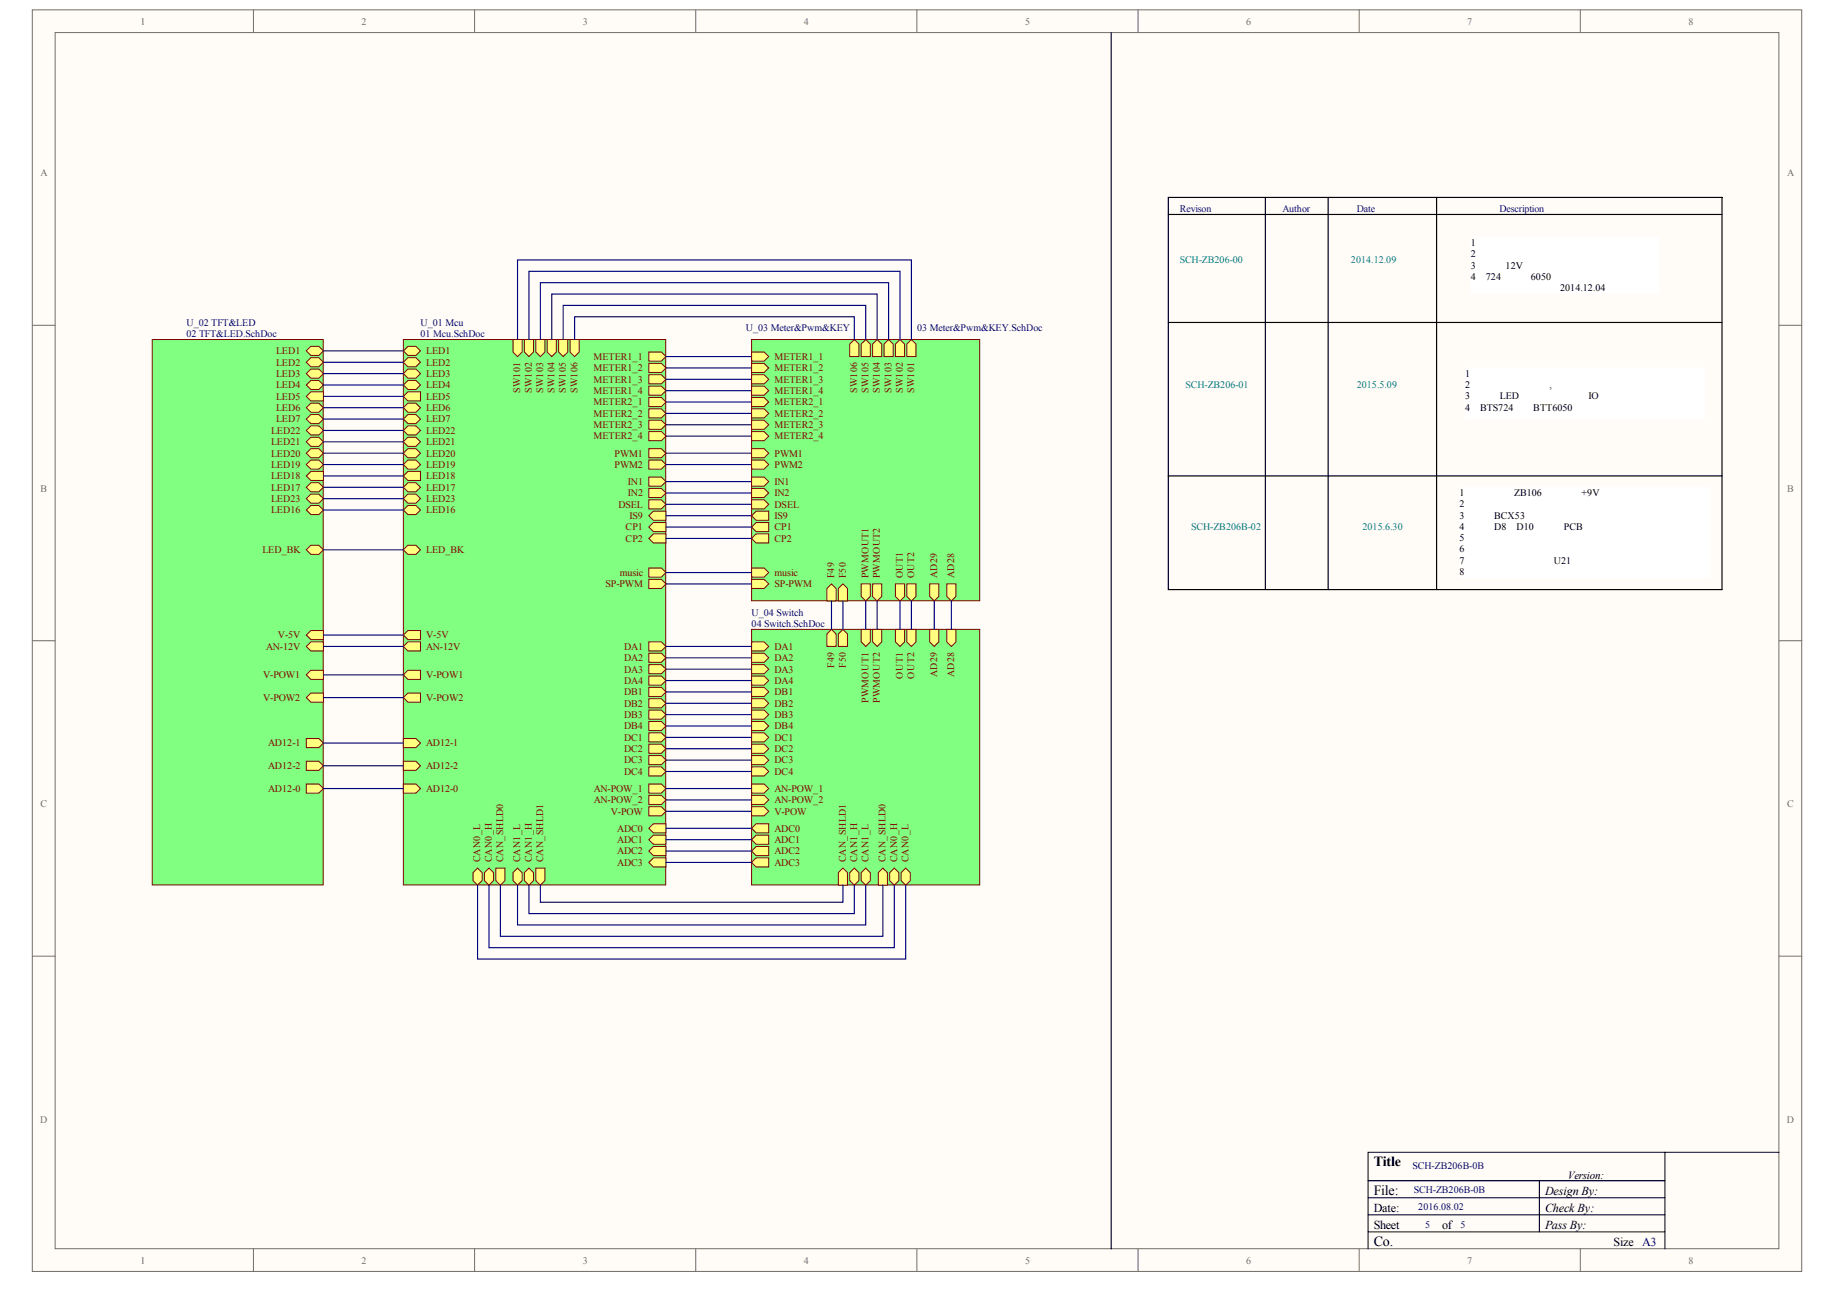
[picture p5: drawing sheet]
<svg xmlns="http://www.w3.org/2000/svg" width="288mm" height="202mm" viewBox="0 0 288 202" stroke-linecap="round" stroke-linejoin="round" font-family="sans-serif">
<g fill="#fffcf8" stroke="#716f64" stroke-width=".16">
<path d="M5.1 1.5h277.1v197.6h-277.1z"/>
<path d="M8.6 5.1h270v190.4h-270z"/>
</g>
<g fill="none" stroke="#716f64" stroke-width=".16">
<path d="M39.7 1.5v3.6M74.3 1.5v3.6M109 1.5v3.6M143.6 1.5v3.6M178.2 1.5v3.6M212.9 1.5v3.6M247.5 1.5v3.6M5.1 50.9h3.5M278.6 50.9h3.6M5.1 100.3h3.5M278.6 100.3h3.6M5.1 149.7h3.5"/>
<path d="M278.6 149.7h3.6M39.7 195.6v3.5M74.3 195.6v3.5M109 195.6v3.5M143.6 195.6v3.5M178.2 195.6v3.5M212.9 195.6v3.5M247.5 195.6v3.5"/>
</g>
<path d="M214.3 190.2h46.5M214.3 192.9h46.5M214.3 187.5h46.5M241.1 184.9v8M260.8 180.4h-46.5v15.2M278.6 180.4h-17.8v15.2" fill="none" stroke="#000" stroke-width=".16"/>
<path d="M174 5.1v190.5M183 30.9h86.7v43.6h-86.7zM183 33.6h86.7M198.2 30.9v61.4M208 30.9v61.4M225 30.9v61.4M183 50.5h86.7M214.3 184.9h46.5" fill="none" stroke="#000" stroke-width=".18"/>
<path d="M117.7 98.5h35.7v40.1h-35.7z" fill="#80ff80" stroke="#800000" stroke-width=".16"/>
<g fill="#ffff80" stroke="#800000" stroke-width=".16">
<path d="M129.5 99.3l.7-.8 .7 .8v1.9h-1.4z" fill-rule="evenodd"/>
<path d="M131.3 99.3l.7-.8 .7 .8v1.9h-1.4z" fill-rule="evenodd"/>
<path d="M134.9 98.5h1.4v2l-.7 .7-.7-.7z" fill-rule="evenodd"/>
<path d="M136.7 98.5h1.4v2l-.7 .7-.7-.7z" fill-rule="evenodd"/>
<path d="M139.3 136.6l.8-.7 .7 .7v1.3l-.7 .7-.8-.7z" fill-rule="evenodd"/>
<path d="M137.6 136.6l.7-.7 .7 .7v2h-1.4z" fill-rule="evenodd"/>
<path d="M141.1 136.6l.8-.7 .7 .7v1.3l-.7 .7-.8-.7z" fill-rule="evenodd"/>
<path d="M134.9 136.6l.7-.7 .7 .7v1.3l-.7 .7-.7-.7z" fill-rule="evenodd"/>
<path d="M133.1 136.6l.7-.7 .7 .7v1.3l-.7 .7-.7-.7z" fill-rule="evenodd"/>
<path d="M131.3 136.6l.7-.7 .7 .7v2h-1.4z" fill-rule="evenodd"/>
<path d="M117.7 129.7l.7-.7h2v1.4h-2z" fill-rule="evenodd"/>
<path d="M117.7 131.5l.7-.7h2v1.4h-2z" fill-rule="evenodd"/>
<path d="M117.7 133.3l.7-.8h2v1.5h-2z" fill-rule="evenodd"/>
<path d="M117.7 135l.7-.7h2v1.4h-2z" fill-rule="evenodd"/>
<path d="M117.7 100.5h2l.7 .7-.7 .7h-2z" fill-rule="evenodd"/>
<path d="M117.7 102.3h2l.7 .7-.7 .7h-2z" fill-rule="evenodd"/>
<path d="M117.7 104.1h2l.7 .7-.7 .7h-2z" fill-rule="evenodd"/>
<path d="M117.7 105.8h2l.7 .8-.7 .7h-2z" fill-rule="evenodd"/>
<path d="M117.7 107.6h2l.7 .7-.7 .8h-2z" fill-rule="evenodd"/>
<path d="M117.7 109.4h2l.7 .7-.7 .7h-2z" fill-rule="evenodd"/>
<path d="M117.7 111.2h2l.7 .7-.7 .7h-2z" fill-rule="evenodd"/>
<path d="M117.7 113h2l.7 .7-.7 .7h-2z" fill-rule="evenodd"/>
<path d="M117.7 114.7h2l.7 .8-.7 .7h-2z" fill-rule="evenodd"/>
<path d="M117.7 116.5h2l.7 .7-.7 .8h-2z" fill-rule="evenodd"/>
<path d="M117.7 118.3h2l.7 .7-.7 .7h-2z" fill-rule="evenodd"/>
<path d="M117.7 120.1h2l.7 .7-.7 .7h-2z" fill-rule="evenodd"/>
<path d="M117.7 122.8h2l.7 .7-.7 .7h-2z" fill-rule="evenodd"/>
<path d="M140.2 98.5h1.5v2l-.7 .7-.8-.7z" fill-rule="evenodd"/>
<path d="M142 98.5h1.5v2l-.8 .7-.7-.7z" fill-rule="evenodd"/>
<path d="M117.7 126.3h2l.7 .7-.7 .7h-2z" fill-rule="evenodd"/>
<path d="M145.6 98.5h1.4v2l-.7 .7-.7-.7z" fill-rule="evenodd"/>
<path d="M117.7 124.5h2l.7 .7-.7 .8h-2z" fill-rule="evenodd"/>
<path d="M148.3 98.5h1.4v2l-.7 .7-.7-.7z" fill-rule="evenodd"/>
</g>
<path d="M63.2 53.2h41.1v85.4h-41.1z" fill="#80ff80" stroke="#800000" stroke-width=".16"/>
<g fill="#ffff80" stroke="#800000" stroke-width=".16">
<path d="M101.6 55.1h2l.7 .7-.7 .7h-2z" fill-rule="evenodd"/>
<path d="M101.6 56.9h2l.7 .7-.7 .7h-2z" fill-rule="evenodd"/>
<path d="M101.6 58.7h2l.7 .7-.7 .7h-2z" fill-rule="evenodd"/>
<path d="M101.6 60.5h2l.7 .7-.7 .7h-2z" fill-rule="evenodd"/>
<path d="M101.6 62.2h2l.7 .8-.7 .7h-2z" fill-rule="evenodd"/>
<path d="M101.6 64h2l.7 .7-.7 .7h-2z" fill-rule="evenodd"/>
<path d="M101.6 65.8h2l.7 .7-.7 .7h-2z" fill-rule="evenodd"/>
<path d="M101.6 67.6h2l.7 .7-.7 .7h-2z" fill-rule="evenodd"/>
<path d="M80.3 53.2h1.5v1.9l-.7 .7-.8-.7z" fill-rule="evenodd"/>
<path d="M82.1 53.2h1.5v1.9l-.8 .7-.7-.7z" fill-rule="evenodd"/>
<path d="M83.9 53.2h1.4v1.9l-.7 .7-.7-.7z" fill-rule="evenodd"/>
<path d="M85.7 53.2h1.4v1.9l-.7 .7-.7-.7z" fill-rule="evenodd"/>
<path d="M87.5 53.2h1.4v1.9l-.7 .7-.7-.7z" fill-rule="evenodd"/>
<path d="M89.3 53.2h1.4v1.9l-.7 .7-.7-.7z" fill-rule="evenodd"/>
<path d="M101.6 82.5l.7-.7h2v1.4h-2z" fill-rule="evenodd"/>
<path d="M101.6 84.3l.7-.7h2v1.4h-2z" fill-rule="evenodd"/>
<path d="M101.6 100.5h2l.7 .7-.7 .7h-2z" fill-rule="evenodd"/>
<path d="M101.6 102.3h2l.7 .7-.7 .7h-2z" fill-rule="evenodd"/>
<path d="M101.6 104.1h2l.7 .7-.7 .7h-2z" fill-rule="evenodd"/>
<path d="M101.6 105.8h2l.7 .8-.7 .7h-2z" fill-rule="evenodd"/>
<path d="M101.6 107.6h2l.7 .7-.7 .8h-2z" fill-rule="evenodd"/>
<path d="M101.6 109.4h2l.7 .7-.7 .7h-2z" fill-rule="evenodd"/>
<path d="M101.6 111.2h2l.7 .7-.7 .7h-2z" fill-rule="evenodd"/>
<path d="M101.6 113h2l.7 .7-.7 .7h-2z" fill-rule="evenodd"/>
<path d="M101.6 114.7h2l.7 .8-.7 .7h-2z" fill-rule="evenodd"/>
<path d="M101.6 116.5h2l.7 .7-.7 .8h-2z" fill-rule="evenodd"/>
<path d="M101.6 118.3h2l.7 .7-.7 .7h-2z" fill-rule="evenodd"/>
<path d="M101.6 120.1h2l.7 .7-.7 .7h-2z" fill-rule="evenodd"/>
<path d="M101.6 129.7l.7-.7h2v1.4h-2z" fill-rule="evenodd"/>
<path d="M101.6 131.5l.7-.7h2v1.4h-2z" fill-rule="evenodd"/>
<path d="M101.6 133.3l.7-.8h2v1.5h-2z" fill-rule="evenodd"/>
<path d="M101.6 135l.7-.7h2v1.4h-2z" fill-rule="evenodd"/>
<path d="M101.6 70.2h2l.7 .8-.7 .7h-2z" fill-rule="evenodd"/>
<path d="M101.6 72h2l.7 .7-.7 .8h-2z" fill-rule="evenodd"/>
<path d="M101.6 126.3h2l.7 .7-.7 .7h-2z" fill-rule="evenodd"/>
<path d="M101.6 122.8h2l.7 .7-.7 .7h-2z" fill-rule="evenodd"/>
<path d="M63.2 99.4l.7-.7h2v1.5h-2z" fill-rule="evenodd"/>
<path d="M101.6 74.7h2l.7 .7-.7 .7h-2z" fill-rule="evenodd"/>
<path d="M101.6 76.5h2l.7 .7-.7 .7h-2z" fill-rule="evenodd"/>
<path d="M63.2 105.7l.7-.7h2v1.4h-2z" fill-rule="evenodd"/>
<path d="M63.2 101.2l.7-.7h2v1.4h-2z" fill-rule="evenodd"/>
<path d="M63.2 63.8l.7-.7h1.2l.8 .7-.8 .8h-1.2z" fill-rule="evenodd"/>
<path d="M63.2 65.6l.7-.7h1.2l.8 .7-.8 .7h-1.2z" fill-rule="evenodd"/>
<path d="M63.2 54.9l.7-.7h1.2l.8 .7-.8 .8h-1.2z" fill-rule="evenodd"/>
<path d="M63.2 56.7l.7-.7h1.2l.8 .7-.8 .7h-1.2z" fill-rule="evenodd"/>
<path d="M63.2 58.5l.7-.7h1.2l.8 .7-.8 .7h-1.2z" fill-rule="evenodd"/>
<path d="M63.2 60.3l.7-.7h1.2l.8 .7-.8 .7h-1.2z" fill-rule="evenodd"/>
<path d="M63.2 62.1l.7-.8h2v1.5h-2z" fill-rule="evenodd"/>
<path d="M83.9 135.9h1.4v2l-.7 .7-.7-.7z" fill-rule="evenodd"/>
<path d="M82.1 136.6l.7-.7 .8 .7v1.3l-.8 .7-.7-.7z" fill-rule="evenodd"/>
<path d="M80.3 136.6l.8-.7 .7 .7v1.3l-.7 .7-.8-.7z" fill-rule="evenodd"/>
<path d="M77.7 135.9h1.4v2l-.7 .7-.7-.7z" fill-rule="evenodd"/>
<path d="M75.9 136.6l.7-.7 .7 .7v1.3l-.7 .7-.7-.7z" fill-rule="evenodd"/>
<path d="M74.1 136.6l.7-.7 .7 .7v1.3l-.7 .7-.7-.7z" fill-rule="evenodd"/>
<path d="M63.2 109.2l.7-.7h2v1.4h-2z" fill-rule="evenodd"/>
<path d="M63.2 115.6h1.9l.8 .7-.8 .8h-1.9z" fill-rule="evenodd"/>
<path d="M63.2 119.2h1.9l.8 .7-.8 .7h-1.9z" fill-rule="evenodd"/>
<path d="M101.6 80.7l.7-.7h2v1.5h-2z" fill-rule="evenodd"/>
<path d="M101.6 78.3h2l.7 .7-.7 .7h-2z" fill-rule="evenodd"/>
<path d="M101.6 124.5h2l.7 .7-.7 .8h-2z" fill-rule="evenodd"/>
<path d="M101.6 88.9h2l.7 .7-.7 .8h-2z" fill-rule="evenodd"/>
<path d="M101.6 90.7h2l.7 .7-.7 .7h-2z" fill-rule="evenodd"/>
<path d="M63.2 76.3l.7-.7h1.2l.8 .7-.8 .7h-1.2z" fill-rule="evenodd"/>
<path d="M63.2 67.4l.7-.7h1.2l.8 .7-.8 .7h-1.2z" fill-rule="evenodd"/>
<path d="M63.2 69.2l.7-.7h1.2l.8 .7-.8 .7h-1.2z" fill-rule="evenodd"/>
<path d="M63.2 71l.7-.8h1.2l.8 .8-.8 .7h-1.2z" fill-rule="evenodd"/>
<path d="M63.2 72.7l.7-.7h1.2l.8 .7-.8 .8h-1.2z" fill-rule="evenodd"/>
<path d="M63.2 74.5l.7-.7h2v1.4h-2z" fill-rule="evenodd"/>
<path d="M63.2 86.1l.7-.7h1.2l.8 .7-.8 .7h-1.2z" fill-rule="evenodd"/>
<path d="M63.2 78.1l.7-.7h1.2l.8 .7-.8 .7h-1.2z" fill-rule="evenodd"/>
<path d="M63.2 79.9l.7-.8h1.2l.8 .8-.8 .7h-1.2z" fill-rule="evenodd"/>
<path d="M63.2 122.8h1.9l.8 .7-.8 .7h-1.9z" fill-rule="evenodd"/>
</g>
<g fill="none" stroke="#000080" stroke-width=".18">
<path d="M104.3 55.8h13.4M104.3 57.6h13.4M104.3 59.4h13.4M104.3 61.2h13.4M104.3 63h13.4M104.3 64.7h13.4M104.3 66.5h13.4M104.3 68.3h13.4M104.3 71h13.4M104.3 72.7h13.4M104.3 75.4h13.4M104.3 77.2h13.4"/>
<path d="M104.3 79h13.4M104.3 80.7h13.4M104.3 101.2h13.4M104.3 103h13.4M104.3 104.8h13.4M104.3 106.6h13.4M104.3 108.3h13.4M104.3 110.1h13.4M104.3 111.9h13.4M104.3 113.7h13.4M104.3 115.5h13.4M104.3 117.2h13.4"/>
<path d="M104.3 119h13.4M104.3 120.8h13.4M104.3 123.5h13.4M104.3 127h13.4M104.3 129.7h13.4M104.3 131.5h13.4M104.3 133.3h13.4M104.3 135h13.4"/>
</g>
<path d="M23.8 53.2h26.8v85.4h-26.8z" fill="#80ff80" stroke="#800000" stroke-width=".16"/>
<g fill="#ffff80" stroke="#800000" stroke-width=".16">
<path d="M48 99.4l.7-.7h2v1.5h-2z" fill-rule="evenodd"/>
<path d="M48 122.8h1.9l.8 .7-.8 .7h-1.9z" fill-rule="evenodd"/>
<path d="M48 101.2l.7-.7h2v1.4h-2z" fill-rule="evenodd"/>
<path d="M48 56.7l.7-.7h1.2l.8 .7-.8 .7h-1.2z" fill-rule="evenodd"/>
<path d="M48 54.9l.7-.7h1.2l.8 .7-.8 .8h-1.2z" fill-rule="evenodd"/>
<path d="M48 58.5l.7-.7h1.2l.8 .7-.8 .7h-1.2z" fill-rule="evenodd"/>
<path d="M48 60.3l.7-.7h1.2l.8 .7-.8 .7h-1.2z" fill-rule="evenodd"/>
<path d="M48 62.1l.7-.8h2v1.5h-2z" fill-rule="evenodd"/>
<path d="M48 63.8l.7-.7h1.2l.8 .7-.8 .8h-1.2z" fill-rule="evenodd"/>
<path d="M48 65.6l.7-.7h1.2l.8 .7-.8 .7h-1.2z" fill-rule="evenodd"/>
<path d="M48 105.7l.7-.7h2v1.4h-2z" fill-rule="evenodd"/>
<path d="M48 115.6h1.9l.8 .7-.8 .8h-1.9z" fill-rule="evenodd"/>
<path d="M48 119.2h1.9l.8 .7-.8 .7h-1.9z" fill-rule="evenodd"/>
<path d="M48 109.2l.7-.7h2v1.4h-2z" fill-rule="evenodd"/>
<path d="M48 69.2l.7-.7h1.2l.8 .7-.8 .7h-1.2z" fill-rule="evenodd"/>
<path d="M48 67.4l.7-.7h1.2l.8 .7-.8 .7h-1.2z" fill-rule="evenodd"/>
<path d="M48 71l.7-.8h1.2l.8 .8-.8 .7h-1.2z" fill-rule="evenodd"/>
<path d="M48 72.7l.7-.7h1.2l.8 .7-.8 .8h-1.2z" fill-rule="evenodd"/>
<path d="M48 74.5l.7-.7h2v1.4h-2z" fill-rule="evenodd"/>
<path d="M48 76.3l.7-.7h1.2l.8 .7-.8 .7h-1.2z" fill-rule="evenodd"/>
<path d="M48 86.1l.7-.7h1.2l.8 .7-.8 .7h-1.2z" fill-rule="evenodd"/>
<path d="M48 78.1l.7-.7h1.2l.8 .7-.8 .7h-1.2z" fill-rule="evenodd"/>
<path d="M48 79.9l.7-.8h1.2l.8 .8-.8 .7h-1.2z" fill-rule="evenodd"/>
</g>
<path d="M117.7 53.2h35.7v40.9h-35.7z" fill="#80ff80" stroke="#800000" stroke-width=".16"/>
<g fill="#ffff80" stroke="#800000" stroke-width=".16">
<path d="M117.7 70.2h2l.7 .8-.7 .7h-2z" fill-rule="evenodd"/>
<path d="M134.9 91.4h1.4v2l-.7 .7-.7-.7z" fill-rule="evenodd"/>
<path d="M117.7 72h2l.7 .7-.7 .8h-2z" fill-rule="evenodd"/>
<path d="M136.7 91.4h1.4v2l-.7 .7-.7-.7z" fill-rule="evenodd"/>
<path d="M117.7 55.1h2l.7 .7-.7 .7h-2z" fill-rule="evenodd"/>
<path d="M117.7 56.9h2l.7 .7-.7 .7h-2z" fill-rule="evenodd"/>
<path d="M117.7 58.7h2l.7 .7-.7 .7h-2z" fill-rule="evenodd"/>
<path d="M117.7 60.5h2l.7 .7-.7 .7h-2z" fill-rule="evenodd"/>
<path d="M117.7 62.2h2l.7 .8-.7 .7h-2z" fill-rule="evenodd"/>
<path d="M117.7 64h2l.7 .7-.7 .7h-2z" fill-rule="evenodd"/>
<path d="M117.7 65.8h2l.7 .7-.7 .7h-2z" fill-rule="evenodd"/>
<path d="M117.7 67.6h2l.7 .7-.7 .7h-2z" fill-rule="evenodd"/>
<path d="M117.7 82.5l.7-.7h2v1.4h-2z" fill-rule="evenodd"/>
<path d="M117.7 84.3l.7-.7h2v1.4h-2z" fill-rule="evenodd"/>
<path d="M131.3 92.1l.7-.7 .7 .7v2h-1.4z" fill-rule="evenodd"/>
<path d="M129.5 92.1l.7-.7 .7 .7v2h-1.4z" fill-rule="evenodd"/>
<path d="M140.2 91.4h1.5v2l-.7 .7-.8-.7z" fill-rule="evenodd"/>
<path d="M142 91.4h1.5v2l-.8 .7-.7-.7z" fill-rule="evenodd"/>
<path d="M117.7 74.7h2l.7 .7-.7 .7h-2z" fill-rule="evenodd"/>
<path d="M117.7 76.5h2l.7 .7-.7 .7h-2z" fill-rule="evenodd"/>
<path d="M142 53.9l.7-.7 .8 .7v1.9h-1.5z" fill-rule="evenodd"/>
<path d="M140.2 53.9l.8-.7 .7 .7v1.9h-1.5z" fill-rule="evenodd"/>
<path d="M138.5 53.9l.7-.7 .7 .7v1.9h-1.4z" fill-rule="evenodd"/>
<path d="M136.7 53.9l.7-.7 .7 .7v1.9h-1.4z" fill-rule="evenodd"/>
<path d="M134.9 53.9l.7-.7 .7 .7v1.9h-1.4z" fill-rule="evenodd"/>
<path d="M133.1 53.9l.7-.7 .7 .7v1.9h-1.4z" fill-rule="evenodd"/>
<path d="M117.7 78.3h2l.7 .7-.7 .7h-2z" fill-rule="evenodd"/>
<path d="M117.7 80.7l.7-.7h2v1.5h-2z" fill-rule="evenodd"/>
<path d="M117.7 90.7h2l.7 .7-.7 .7h-2z" fill-rule="evenodd"/>
<path d="M117.7 88.9h2l.7 .7-.7 .8h-2z" fill-rule="evenodd"/>
<path d="M145.6 91.4h1.4v2l-.7 .7-.7-.7z" fill-rule="evenodd"/>
<path d="M148.3 91.4h1.4v2l-.7 .7-.7-.7z" fill-rule="evenodd"/>
</g>
<g fill="none" stroke="#000080" stroke-width=".18">
<path d="M50.7 54.9h12.5M50.7 56.7h12.5M50.7 58.5h12.5M81.1 53.2v-12.5h61.6v12.5M82.8 53.2v-10.7h58.2v10.7M84.6 53.2v-8.9h54.6v8.9M86.4 53.2v-7.2h51v7.2M88.2 53.2v-5.4h47.4v5.4M90 53.2v-3.6h43.8v3.6M50.7 65.6h12.5M50.7 67.4h12.5M50.7 69.2h12.5"/>
<path d="M50.7 71h12.5M50.7 72.7h12.5M50.7 74.5h12.5M50.7 76.3h12.5M50.7 60.3h12.5M50.7 62.1h12.5M50.7 63.8h12.5M50.7 78.1h12.5M50.7 79.9h12.5M50.7 86.1h12.5M50.7 99.4h12.5M104.3 82.5h13.4"/>
<path d="M104.3 84.3h13.4M104.3 89.6h13.4M104.3 91.4h13.4M130.2 94.1v4.4M132 94.1v4.4M135.6 94.1v4.4M137.4 94.1v4.4M141 94.1v4.4M142.7 94.1v4.4M146.3 94.1v4.4M149 94.1v4.4M50.7 101.2h12.5"/>
<path d="M50.7 105.7h12.5M50.7 109.2h12.5M50.7 116.3h12.5M50.7 119.9h12.5M50.7 123.5h12.5M74.8 138.6v11.6h67.1v-11.6M76.6 138.6v9.8h63.5v-9.8M78.4 138.6v8h59.9v-8M81.1 138.6v6.2h54.5v-6.2M82.8 138.6v4.4h51v-4.4M84.6 138.6v2.7h47.4v-2.7M104.3 125.2h13.4"/>
</g>
<g fill="#fff" stroke="#fff" stroke-width=".16">
<path d="M230.4 37.1h29.4v8.9h-29.4z"/>
<path d="M229.5 57.6h37.5v8h-37.5z"/>
<path d="M228.6 76.3h39.3v14.2h-39.3z"/>
</g>
<path d="M183 74.5v17.8h86.7v-17.8" fill="none" stroke="#000" stroke-width=".18"/>
<g font-size="2.2">
<text x="215.2" y="182.6">Title</text>
<text x="215.2" y="187.1">File:</text>
<text x="215.2" y="195.1">Co.</text>
</g>
<g font-size="1.9">
<text x="215.2" y="189.8">Date:</text>
<text x="242" y="187.1">Design By:</text>
<text x="242" y="189.8">Check By:</text>
<text x="215.2" y="192.4">Sheet</text>
<text x="225.9" y="192.4">of</text>
<text x="242" y="192.4">Pass By:</text>
<text x="252.7" y="195.1">Size A3</text>
</g>
<text font-size="1.7" x="245.6" y="184.6">Version:</text>
<g font-size="1.6" fill="#716f64">
<text x="22" y="3.8">1</text>
<text x="56.6" y="3.8">2</text>
<text x="91.3" y="3.8">3</text>
<text x="125.9" y="3.8">4</text>
<text x="160.5" y="3.8">5</text>
<text x="195.2" y="3.8">6</text>
<text x="229.8" y="3.8">7</text>
<text x="264.4" y="3.8">8</text>
<text x="6.3" y="27.6">A</text>
<text x="279.9" y="27.6">A</text>
<text x="6.3" y="77">B</text>
<text x="279.9" y="77">B</text>
<text x="6.3" y="126.4">C</text>
<text x="279.9" y="126.4">C</text>
<text x="6.3" y="175.8">D</text>
<text x="279.9" y="175.8">D</text>
<text x="22" y="197.9">1</text>
<text x="56.6" y="197.9">2</text>
<text x="91.3" y="197.9">3</text>
<text x="125.9" y="197.9">4</text>
<text x="160.5" y="197.9">5</text>
<text x="195.2" y="197.9">6</text>
<text x="229.8" y="197.9">7</text>
<text x="264.4" y="197.9">8</text>
</g>
<g font-size="1.6" fill="#000080">
<text x="184.8" y="33.2">Revison</text>
<text x="200.9" y="33.2">Author</text>
<text x="212.5" y="33.2">Date</text>
<text x="234.8" y="33.2">Description</text>
<text x="29.2" y="51">U_02 TFT&amp;LED</text>
<text x="29.2" y="52.8">02 TFT&amp;LED.SchDoc</text>
<text x="65.9" y="51">U_01 Mcu</text>
<text x="65.9" y="52.8">01 Mcu.SchDoc</text>
<text x="116.8" y="51.9">U_03 Meter&amp;Pwm&amp;KEY</text>
<text x="143.6" y="51.9">03 Meter&amp;Pwm&amp;KEY.SchDoc</text>
<text x="117.7" y="96.4">U_04 Switch</text>
<text x="117.7" y="98.2">04 Switch.SchDoc</text>
<text x="221.2" y="183.1">SCH-ZB206B-0B</text>
<text x="221.4" y="186.8">SCH-ZB206B-0B</text>
<text x="222.1" y="189.5">2016.08.02</text>
<text x="223.2" y="192.3">5</text>
<text x="228.8" y="192.3">5</text>
</g>
<g font-size="1.6" fill="#008080">
<text x="184.8" y="41.2">SCH-ZB206-00</text>
<text x="211.6" y="41.2">2014.12.09</text>
<text x="185.7" y="60.8">SCH-ZB206-01</text>
<text x="212.5" y="60.8">2015.5.09</text>
<text x="186.6" y="83.1">SCH-ZB206B-02</text>
<text x="213.4" y="83.1">2015.6.30</text>
</g>
<g font-size="1.6">
<text x="230.4" y="38.5">1</text>
<text x="230.4" y="40.3">2</text>
<text x="230.4" y="42.1">3</text>
<text x="230.4" y="43.8">4</text>
<text x="232.7" y="43.8">724</text>
<text x="235.8" y="42.1">12V</text>
<text x="239.8" y="43.8">6050</text>
<text x="244.3" y="45.6">2014.12.04</text>
<text x="229.5" y="59">1</text>
<text x="229.5" y="60.8">2</text>
<text x="229.5" y="62.5">3</text>
<text x="229.5" y="64.3">4</text>
<text x="231.8" y="64.3">BTS724</text>
<text x="234.9" y="62.5">LED</text>
<text x="240.1" y="64.3">BTT6050</text>
<text x="242.7" y="60.8">,</text>
<text x="248.8" y="62.5">IO</text>
<text x="228.6" y="77.7">1</text>
<text x="237.1" y="77.7">ZB106</text>
<text x="247.7" y="77.7">+9V</text>
<text x="228.6" y="79.5">2</text>
<text x="228.6" y="81.2">3</text>
<text x="228.6" y="83">4</text>
<text x="234" y="81.2">BCX53</text>
<text x="234" y="83">D8</text>
<text x="237.5" y="83">D10</text>
<text x="244.9" y="83">PCB</text>
<text x="228.6" y="84.7">5</text>
<text x="228.6" y="86.5">6</text>
<text x="228.6" y="88.3">7</text>
<text x="243.3" y="88.3">U21</text>
<text x="228.6" y="90">8</text>
</g>
<g font-size="1.6" fill="#800000">
<text x="43.2" y="57.2">LED2</text>
<text x="43.2" y="55.5">LED1</text>
<text x="43.2" y="59">LED3</text>
<text x="66.7" y="55.5">LED1</text>
<text x="66.7" y="57.2">LED2</text>
<text x="66.7" y="59">LED3</text>
<text x="93" y="56.4">METER1_1</text>
<text x="93" y="58.1">METER1_2</text>
<text x="93" y="59.9">METER1_3</text>
<text x="121.3" y="56.4">METER1_1</text>
<text x="121.3" y="58.1">METER1_2</text>
<text x="121.3" y="59.9">METER1_3</text>
<text x="43.2" y="60.8">LED4</text>
<text x="43.2" y="62.6">LED5</text>
<text x="43.2" y="64.4">LED6</text>
<text x="66.7" y="64.4">LED6</text>
<text x="66.7" y="60.8">LED4</text>
<text x="66.7" y="62.6">LED5</text>
<text x="93" y="61.7">METER1_4</text>
<text x="93" y="63.5">METER2_1</text>
<text x="93" y="65.3">METER2_2</text>
<text x="121.3" y="61.7">METER1_4</text>
<text x="121.3" y="63.5">METER2_1</text>
<text x="121.3" y="65.3">METER2_2</text>
<text x="42.4" y="69.7">LED21</text>
<text x="42.4" y="67.9">LED22</text>
<text x="42.4" y="71.5">LED20</text>
<text x="43.2" y="66.1">LED7</text>
<text x="66.7" y="66.1">LED7</text>
<text x="66.7" y="67.9">LED22</text>
<text x="66.7" y="69.7">LED21</text>
<text x="66.7" y="71.5">LED20</text>
<text x="93" y="67">METER2_3</text>
<text x="93" y="68.8">METER2_4</text>
<text x="96.2" y="71.5">PWM1</text>
<text x="121.3" y="71.5">PWM1</text>
<text x="121.3" y="67">METER2_3</text>
<text x="121.3" y="68.8">METER2_4</text>
<text x="42.4" y="73.3">LED19</text>
<text x="42.4" y="75">LED18</text>
<text x="42.4" y="76.8">LED17</text>
<text x="66.7" y="76.8">LED17</text>
<text x="66.7" y="73.3">LED19</text>
<text x="66.7" y="75">LED18</text>
<text x="96.2" y="73.3">PWM2</text>
<text x="98.3" y="75.9">IN1</text>
<text x="98.3" y="77.7">IN2</text>
<text x="121.3" y="73.3">PWM2</text>
<text x="121.3" y="75.9">IN1</text>
<text x="121.3" y="77.7">IN2</text>
<text x="42.4" y="78.6">LED23</text>
<text x="42.4" y="80.4">LED16</text>
<text x="66.7" y="78.6">LED23</text>
<text x="66.7" y="80.4">LED16</text>
<text x="96.8" y="79.5">DSEL</text>
<text x="98" y="83.1">CP1</text>
<text x="98.6" y="81.3">IS9</text>
<text x="121.3" y="83.1">CP1</text>
<text x="121.3" y="79.5">DSEL</text>
<text x="121.3" y="81.3">IS9</text>
<text x="41.1" y="86.6">LED_BK</text>
<text x="66.7" y="86.6">LED_BK</text>
<text x="98" y="84.8">CP2</text>
<text x="121.3" y="84.8">CP2</text>
<text x="94.8" y="92">SP-PWM</text>
<text x="97.1" y="90.2">music</text>
<text x="121.3" y="92">SP-PWM</text>
<text x="121.3" y="90.2">music</text>
<text x="41.7" y="101.7">AN-12V</text>
<text x="43.5" y="100">V-5V</text>
<text x="66.7" y="100">V-5V</text>
<text x="66.7" y="101.7">AN-12V</text>
<text x="97.7" y="101.7">DA1</text>
<text x="121.3" y="101.7">DA1</text>
<text x="41.2" y="106.2">V-POW1</text>
<text x="66.7" y="106.2">V-POW1</text>
<text x="97.7" y="103.5">DA2</text>
<text x="97.7" y="105.3">DA3</text>
<text x="97.7" y="107.1">DA4</text>
<text x="121.3" y="103.5">DA2</text>
<text x="121.3" y="105.3">DA3</text>
<text x="121.3" y="107.1">DA4</text>
<text x="41.2" y="109.8">V-POW2</text>
<text x="66.7" y="109.8">V-POW2</text>
<text x="97.7" y="108.9">DB1</text>
<text x="97.7" y="110.6">DB2</text>
<text x="97.7" y="112.4">DB3</text>
<text x="121.3" y="108.9">DB1</text>
<text x="121.3" y="110.6">DB2</text>
<text x="121.3" y="112.4">DB3</text>
<text x="42" y="116.9">AD12-1</text>
<text x="66.7" y="116.9">AD12-1</text>
<text x="97.7" y="114.2">DB4</text>
<text x="97.7" y="116">DC1</text>
<text x="97.7" y="117.8">DC2</text>
<text x="97.7" y="119.5">DC3</text>
<text x="121.3" y="114.2">DB4</text>
<text x="121.3" y="116">DC1</text>
<text x="121.3" y="117.8">DC2</text>
<text x="121.3" y="119.5">DC3</text>
<text x="42" y="124">AD12-0</text>
<text x="42" y="120.4">AD12-2</text>
<text x="66.7" y="120.4">AD12-2</text>
<text x="66.7" y="124">AD12-0</text>
<text x="93" y="124">AN-POW_1</text>
<text x="93" y="125.8">AN-POW_2</text>
<text x="97.7" y="121.3">DC4</text>
<text x="121.3" y="121.3">DC4</text>
<text x="121.3" y="124">AN-POW_1</text>
<text x="121.3" y="125.8">AN-POW_2</text>
<text x="95.7" y="127.6">V-POW</text>
<text x="96.7" y="130.2">ADC0</text>
<text x="121.3" y="130.2">ADC0</text>
<text x="121.3" y="127.6">V-POW</text>
<text x="96.7" y="132">ADC1</text>
<text x="96.7" y="133.8">ADC2</text>
<text x="96.7" y="135.6">ADC3</text>
<text x="121.3" y="132">ADC1</text>
<text x="121.3" y="133.8">ADC2</text>
<text x="121.3" y="135.6">ADC3</text>
</g>
<g font-size="1.5" fill="#800000">
<text x="81.5" y="61.5" transform="rotate(-90 81.5 61.5)">SW101</text>
<text x="83.3" y="61.5" transform="rotate(-90 83.3 61.5)">SW102</text>
<text x="85.1" y="61.5" transform="rotate(-90 85.1 61.5)">SW103</text>
<text x="86.9" y="61.5" transform="rotate(-90 86.9 61.5)">SW104</text>
<text x="88.6" y="61.5" transform="rotate(-90 88.6 61.5)">SW105</text>
<text x="90.4" y="61.5" transform="rotate(-90 90.4 61.5)">SW106</text>
<text x="134.2" y="61.5" transform="rotate(-90 134.2 61.5)">SW106</text>
<text x="136" y="61.5" transform="rotate(-90 136 61.5)">SW105</text>
<text x="137.8" y="61.5" transform="rotate(-90 137.8 61.5)">SW104</text>
<text x="139.6" y="61.5" transform="rotate(-90 139.6 61.5)">SW103</text>
<text x="141.4" y="61.5" transform="rotate(-90 141.4 61.5)">SW102</text>
<text x="143.2" y="61.5" transform="rotate(-90 143.2 61.5)">SW101</text>
<text x="130.7" y="90.5" transform="rotate(-90 130.7 90.5)">F49</text>
<text x="132.4" y="90.5" transform="rotate(-90 132.4 90.5)">F50</text>
<text x="136" y="90.5" transform="rotate(-90 136 90.5)">PWMOUT1</text>
<text x="137.8" y="90.5" transform="rotate(-90 137.8 90.5)">PWMOUT2</text>
<text x="141.4" y="90.5" transform="rotate(-90 141.4 90.5)">OUT1</text>
<text x="143.2" y="90.5" transform="rotate(-90 143.2 90.5)">OUT2</text>
<text x="146.8" y="90.5" transform="rotate(-90 146.8 90.5)">AD29</text>
<text x="149.4" y="90.5" transform="rotate(-90 149.4 90.5)">AD28</text>
<text x="130.7" y="104.6" transform="rotate(-90 130.7 104.6)">F49</text>
<text x="132.4" y="104.6" transform="rotate(-90 132.4 104.6)">F50</text>
<text x="141.4" y="106.2" transform="rotate(-90 141.4 106.2)">OUT1</text>
<text x="143.2" y="106.2" transform="rotate(-90 143.2 106.2)">OUT2</text>
<text x="146.8" y="106.1" transform="rotate(-90 146.8 106.1)">AD29</text>
<text x="149.4" y="106.1" transform="rotate(-90 149.4 106.1)">AD28</text>
<text x="136" y="110.1" transform="rotate(-90 136 110.1)">PWMOUT1</text>
<text x="137.8" y="110.1" transform="rotate(-90 137.8 110.1)">PWMOUT2</text>
<text x="75.2" y="135" transform="rotate(-90 75.2 135)">CAN0_L</text>
<text x="77" y="135" transform="rotate(-90 77 135)">CAN0_H</text>
<text x="78.8" y="135" transform="rotate(-90 78.8 135)">CAN_SHLD0</text>
<text x="81.5" y="135" transform="rotate(-90 81.5 135)">CAN1_L</text>
<text x="83.3" y="135" transform="rotate(-90 83.3 135)">CAN1_H</text>
<text x="85.1" y="135" transform="rotate(-90 85.1 135)">CAN_SHLD1</text>
<text x="132.4" y="135" transform="rotate(-90 132.4 135)">CAN_SHLD1</text>
<text x="134.2" y="135" transform="rotate(-90 134.2 135)">CAN1_H</text>
<text x="136" y="135" transform="rotate(-90 136 135)">CAN1_L</text>
<text x="138.7" y="135" transform="rotate(-90 138.7 135)">CAN_SHLD0</text>
<text x="140.5" y="135" transform="rotate(-90 140.5 135)">CAN0_H</text>
<text x="142.3" y="135" transform="rotate(-90 142.3 135)">CAN0_L</text>
</g>
</svg>
